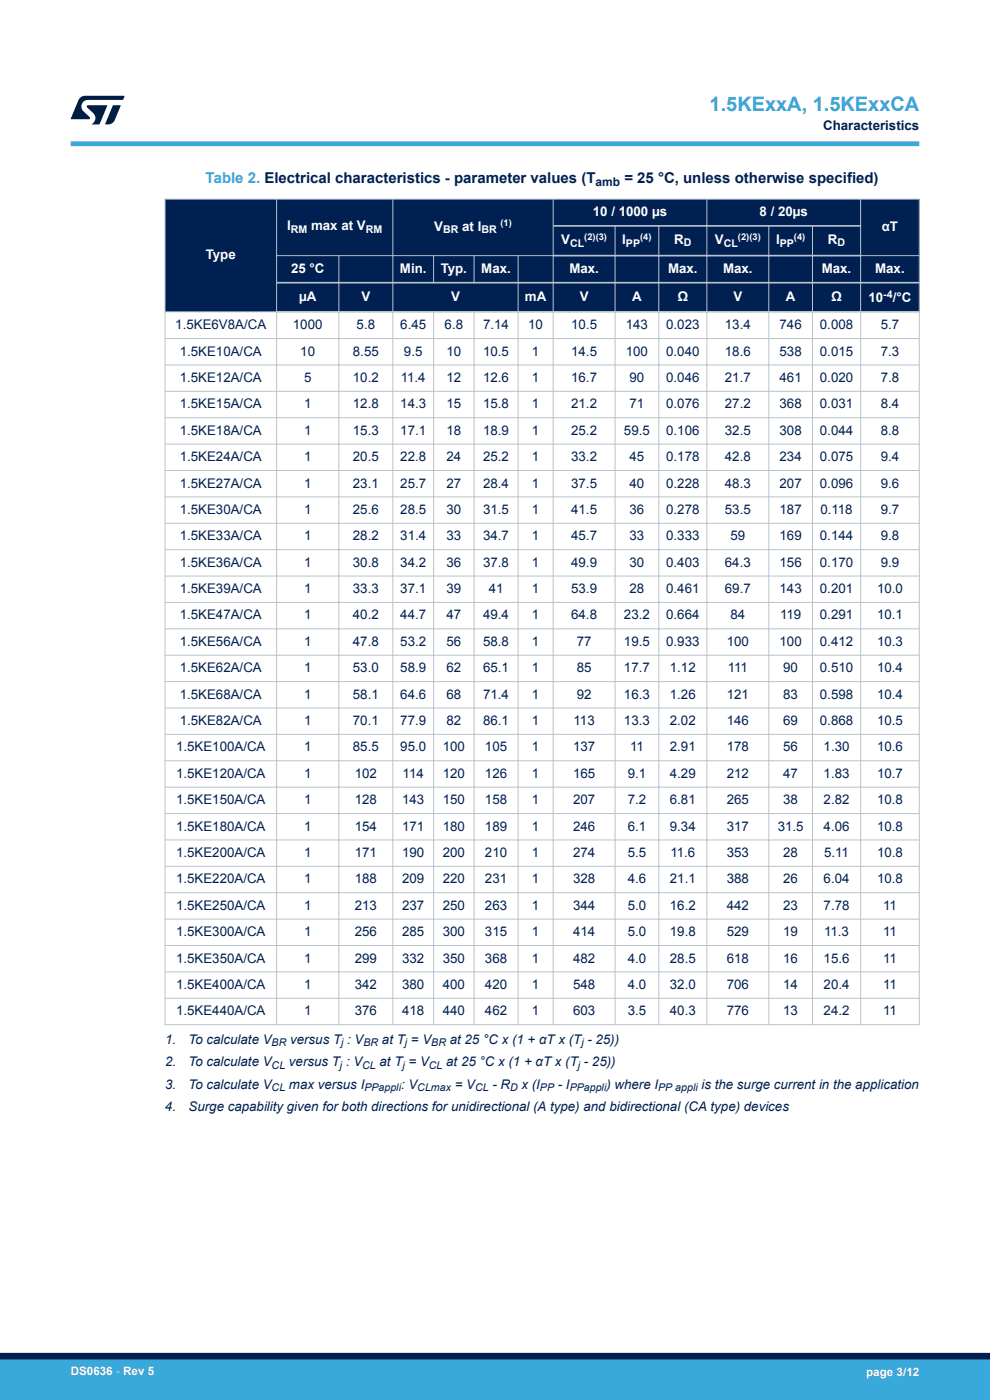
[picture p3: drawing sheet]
<svg xmlns="http://www.w3.org/2000/svg" width="210mm" height="297mm" viewBox="0 0 210 297" stroke-linecap="round" stroke-linejoin="round" font-family="sans-serif">
<g fill="#002052">
<path d="M35 42.2h160v24h-160z" fill-rule="evenodd"/>
<path d="M35 42.2h160v5.7h-160z" fill-rule="evenodd"/>
<path d="M35.1 42.4h23.5v23.6h-23.5z" fill-rule="evenodd"/>
<path d="M58.8 42.4h24.4v11.7h-24.4z" fill-rule="evenodd"/>
<path d="M83.4 42.4h33.8v11.7h-33.8z" fill-rule="evenodd"/>
<path d="M182.7 42.4h12.2v11.7h-12.2z" fill-rule="evenodd"/>
<path d="M117.4 48.1h13v6h-13z" fill-rule="evenodd"/>
<path d="M130.6 48.1h9v6h-9z" fill-rule="evenodd"/>
<path d="M139.8 48.1h10v6h-10z" fill-rule="evenodd"/>
<path d="M150.1 48.1h12.9v6h-12.9z" fill-rule="evenodd"/>
<path d="M163.2 48.1h9v6h-9z" fill-rule="evenodd"/>
<path d="M172.5 48.1h9.9v6h-9.9z" fill-rule="evenodd"/>
<path d="M58.8 54.3h13v5.5h-13z" fill-rule="evenodd"/>
<path d="M72 54.3h11.2v5.5h-11.2z" fill-rule="evenodd"/>
<path d="M83.4 54.3h8.5v5.5h-8.5z" fill-rule="evenodd"/>
<path d="M92.1 54.3h8.4v5.5h-8.4z" fill-rule="evenodd"/>
<path d="M100.7 54.3h9.1v5.5h-9.1z" fill-rule="evenodd"/>
<path d="M110 54.3h7.2v5.5h-7.2z" fill-rule="evenodd"/>
<path d="M117.4 54.4h13v5.4h-13z" fill-rule="evenodd"/>
<path d="M130.6 54.4h9v5.4h-9z" fill-rule="evenodd"/>
<path d="M139.8 54.4h10v5.4h-10z" fill-rule="evenodd"/>
<path d="M150.1 54.4h12.9v5.4h-12.9z" fill-rule="evenodd"/>
<path d="M163.2 54.4h9v5.4h-9z" fill-rule="evenodd"/>
<path d="M172.5 54.4h9.9v5.4h-9.9z" fill-rule="evenodd"/>
<path d="M182.7 54.3h12.2v5.5h-12.2z" fill-rule="evenodd"/>
<path d="M58.8 60.1h13v5.9h-13z" fill-rule="evenodd"/>
<path d="M72 60.1h11.2v5.9h-11.2z" fill-rule="evenodd"/>
<path d="M83.4 60.1h26.4v5.9h-26.4z" fill-rule="evenodd"/>
<path d="M110 60.1h7.2v5.9h-7.2z" fill-rule="evenodd"/>
<path d="M117.4 60.1h13v5.9h-13z" fill-rule="evenodd"/>
<path d="M130.6 60.1h9v5.9h-9z" fill-rule="evenodd"/>
<path d="M139.8 60.1h10v5.9h-10z" fill-rule="evenodd"/>
<path d="M150.1 60.1h12.9v5.9h-12.9z" fill-rule="evenodd"/>
<path d="M163.2 60.1h9v5.9h-9z" fill-rule="evenodd"/>
<path d="M172.5 60.1h9.9v5.9h-9.9z" fill-rule="evenodd"/>
<path d="M182.7 60.1h12.2v5.9h-12.2z" fill-rule="evenodd"/>
</g>
<g fill="none" stroke="#b9c4ca" stroke-width=".21">
<path d="M34.9 42.2h160.2M35 42.1v175.4M58.7 42.1v175.4M58.7 54.2h58.7M71.9 54.2v163.3M83.3 42.1v175.4M92 54.2v5.9M100.6 54.2v5.9M109.9 54.2v163.3M117.3 42.1v175.4M130.5 47.9v169.6M139.7 47.9v169.6"/>
<path d="M149.9 42.1v175.4M163.1 47.9v169.6M172.3 47.9v169.6M182.6 54.2h12.5M182.6 42.1v175.4M195 42.1v175.4M34.9 66.2h23.9M34.9 71.8h160.2M34.9 77.4h160.2M92 66.2v151.3M100.6 66.2v151.3M34.9 83h160.2"/>
<path d="M34.9 88.6h160.2M34.9 94.2h160.2M34.9 99.8h160.2M34.9 105.4h160.2M34.9 111h160.2M34.9 116.6h160.2M34.9 122.2h160.2M34.9 127.8h160.2M34.9 133.4h160.2M34.9 139h160.2M34.9 144.6h160.2M34.9 150.2h160.2"/>
<path d="M34.9 155.8h160.2M34.9 161.4h160.2M34.9 167h160.2M34.9 172.6h160.2M34.9 178.2h160.2M34.9 183.8h160.2M34.9 189.4h160.2M34.9 195h160.2M34.9 200.6h160.2M34.9 206.2h160.2M34.9 211.8h160.2M34.9 217.4h160.2"/>
</g>
<path d="M58.7 60h136.4M117.3 47.9h65.4M117.3 54.2h65.4M58.7 66.2h136.4" fill="none" stroke="#b9c4ca" stroke-width=".35"/>
<path d="M15 30.5h180" fill="none" stroke="#39a9dc" stroke-width="1"/>
<g fill="#001e41">
<path d="M17.1 20.7l.9-.4 8.4 .1-.3 .8h-7.4a1.4 1.4 0 0 0-1.3 .8 1.4 1.4 0 0 0 .2 1.5l1.4 1.3v.4l-4 .1 1.6-4.1z"/>
<path d="M24 22.4h1.6l-1.3 3.1a1.54 1.54 0 0 1-1.4 .9l-.6-.1z"/>
<path d="M18.5 22.4h4.2l-1.6 4h-1.7a1.48 1.48 0 0 0 .4-2.4l-1.3-1.2z"/>
</g>
<g fill="#39a9dc">
<path d="M0 288.4h210v8.6h-210z" fill-rule="evenodd"/>
<path d="M-.1 288.4h210.2v4.4h-210.2z" fill-rule="evenodd"/>
</g>
<path d="M0 287.7h210" fill="none" stroke="#002052" stroke-width="1.4"/>
<text font-size="4.2" fill="#39a9dc" x="150.5" y="23.5">1.5KExxA, 1.5KExxCA</text>
<text font-size="3.2" fill="#39a9dc" x="43.6" y="38.8">Table 2. Electrical characteristics - parameter values (T</text>
<text font-size="3.2" fill="#002052" x="132.4" y="38.8">= 25 °C, unless otherwise specified)</text>
<g font-size="2.8" fill="#002052">
<text x="174.6" y="27.5">Characteristics</text>
<text x="37.2" y="69.8">1.5KE6V8A/CA</text>
<text x="62.1" y="69.8">1000</text>
<text x="75.6" y="69.8">5.8</text>
<text x="84.9" y="69.8">6.45</text>
<text x="94.3" y="69.8">6.8</text>
<text x="102.5" y="69.8">7.14</text>
<text x="112.1" y="69.8">10</text>
<text x="121.2" y="69.8">10.5</text>
<text x="132.8" y="69.8">143</text>
<text x="141.3" y="69.8">0.023</text>
<text x="153.8" y="69.8">13.4</text>
<text x="165.4" y="69.8">746</text>
<text x="173.9" y="69.8">0.008</text>
<text x="186.8" y="69.8">5.7</text>
<text x="38.1" y="75.4">1.5KE10A/CA</text>
<text x="63.7" y="75.4">10</text>
<text x="74.9" y="75.4">8.55</text>
<text x="85.7" y="75.4">9.5</text>
<text x="94.7" y="75.4">10</text>
<text x="102.5" y="75.4">10.5</text>
<text x="112.8" y="75.4">1</text>
<text x="121.2" y="75.4">14.5</text>
<text x="132.8" y="75.4">100</text>
<text x="141.3" y="75.4">0.040</text>
<text x="153.8" y="75.4">18.6</text>
<text x="165.4" y="75.4">538</text>
<text x="173.9" y="75.4">0.015</text>
<text x="186.8" y="75.4">7.3</text>
<text x="38.1" y="81">1.5KE12A/CA</text>
<text x="64.5" y="81">5</text>
<text x="74.9" y="81">10.2</text>
<text x="85" y="81">11.4</text>
<text x="94.7" y="81">12</text>
<text x="102.5" y="81">12.6</text>
<text x="112.8" y="81">1</text>
<text x="121.2" y="81">16.7</text>
<text x="133.5" y="81">90</text>
<text x="141.3" y="81">0.046</text>
<text x="153.8" y="81">21.7</text>
<text x="165.4" y="81">461</text>
<text x="173.9" y="81">0.020</text>
<text x="186.8" y="81">7.8</text>
<text x="38.1" y="86.6">1.5KE15A/CA</text>
<text x="64.5" y="86.6">1</text>
<text x="74.9" y="86.6">12.8</text>
<text x="84.9" y="86.6">14.3</text>
<text x="94.7" y="86.6">15</text>
<text x="102.5" y="86.6">15.8</text>
<text x="112.8" y="86.6">1</text>
<text x="121.2" y="86.6">21.2</text>
<text x="133.5" y="86.6">71</text>
<text x="141.3" y="86.6">0.076</text>
<text x="153.8" y="86.6">27.2</text>
<text x="165.4" y="86.6">368</text>
<text x="173.9" y="86.6">0.031</text>
<text x="186.8" y="86.6">8.4</text>
<text x="38.1" y="92.2">1.5KE18A/CA</text>
<text x="64.5" y="92.2">1</text>
<text x="74.9" y="92.2">15.3</text>
<text x="84.9" y="92.2">17.1</text>
<text x="94.7" y="92.2">18</text>
<text x="102.5" y="92.2">18.9</text>
<text x="112.8" y="92.2">1</text>
<text x="121.2" y="92.2">25.2</text>
<text x="132.4" y="92.2">59.5</text>
<text x="141.3" y="92.2">0.106</text>
<text x="153.8" y="92.2">32.5</text>
<text x="165.4" y="92.2">308</text>
<text x="173.9" y="92.2">0.044</text>
<text x="186.8" y="92.2">8.8</text>
<text x="38.1" y="97.8">1.5KE24A/CA</text>
<text x="64.5" y="97.8">1</text>
<text x="74.9" y="97.8">20.5</text>
<text x="84.9" y="97.8">22.8</text>
<text x="94.7" y="97.8">24</text>
<text x="102.5" y="97.8">25.2</text>
<text x="112.8" y="97.8">1</text>
<text x="121.2" y="97.8">33.2</text>
<text x="133.5" y="97.8">45</text>
<text x="141.3" y="97.8">0.178</text>
<text x="153.8" y="97.8">42.8</text>
<text x="165.4" y="97.8">234</text>
<text x="173.9" y="97.8">0.075</text>
<text x="186.8" y="97.8">9.4</text>
<text x="38.1" y="103.4">1.5KE27A/CA</text>
<text x="64.5" y="103.4">1</text>
<text x="74.9" y="103.4">23.1</text>
<text x="84.9" y="103.4">25.7</text>
<text x="94.7" y="103.4">27</text>
<text x="102.5" y="103.4">28.4</text>
<text x="112.8" y="103.4">1</text>
<text x="121.2" y="103.4">37.5</text>
<text x="133.5" y="103.4">40</text>
<text x="141.3" y="103.4">0.228</text>
<text x="153.8" y="103.4">48.3</text>
<text x="165.4" y="103.4">207</text>
<text x="173.9" y="103.4">0.096</text>
<text x="186.8" y="103.4">9.6</text>
<text x="38.1" y="109">1.5KE30A/CA</text>
<text x="64.5" y="109">1</text>
<text x="74.9" y="109">25.6</text>
<text x="84.9" y="109">28.5</text>
<text x="94.7" y="109">30</text>
<text x="102.5" y="109">31.5</text>
<text x="112.8" y="109">1</text>
<text x="121.2" y="109">41.5</text>
<text x="133.5" y="109">36</text>
<text x="141.3" y="109">0.278</text>
<text x="153.8" y="109">53.5</text>
<text x="165.4" y="109">187</text>
<text x="174" y="109">0.118</text>
<text x="186.8" y="109">9.7</text>
<text x="38.1" y="114.6">1.5KE33A/CA</text>
<text x="64.5" y="114.6">1</text>
<text x="74.9" y="114.6">28.2</text>
<text x="84.9" y="114.6">31.4</text>
<text x="94.7" y="114.6">33</text>
<text x="102.5" y="114.6">34.7</text>
<text x="112.8" y="114.6">1</text>
<text x="121.2" y="114.6">45.7</text>
<text x="133.5" y="114.6">33</text>
<text x="141.3" y="114.6">0.333</text>
<text x="154.9" y="114.6">59</text>
<text x="165.4" y="114.6">169</text>
<text x="173.9" y="114.6">0.144</text>
<text x="186.8" y="114.6">9.8</text>
<text x="38.1" y="120.2">1.5KE36A/CA</text>
<text x="38.1" y="125.8">1.5KE39A/CA</text>
<text x="64.5" y="120.2">1</text>
<text x="64.5" y="125.8">1</text>
<text x="74.9" y="120.2">30.8</text>
<text x="74.9" y="125.8">33.3</text>
<text x="84.9" y="120.2">34.2</text>
<text x="84.9" y="125.8">37.1</text>
<text x="94.7" y="120.2">36</text>
<text x="94.7" y="125.8">39</text>
<text x="102.5" y="120.2">37.8</text>
<text x="103.7" y="125.8">41</text>
<text x="112.8" y="120.2">1</text>
<text x="112.8" y="125.8">1</text>
<text x="121.2" y="120.2">49.9</text>
<text x="121.2" y="125.8">53.9</text>
<text x="133.5" y="120.2">30</text>
<text x="133.5" y="125.8">28</text>
<text x="141.3" y="120.2">0.403</text>
<text x="141.3" y="125.8">0.461</text>
<text x="153.8" y="120.2">64.3</text>
<text x="153.8" y="125.8">69.7</text>
<text x="165.4" y="120.2">156</text>
<text x="165.4" y="125.8">143</text>
<text x="173.9" y="120.2">0.170</text>
<text x="173.9" y="125.8">0.201</text>
<text x="186" y="125.8">10.0</text>
<text x="186.8" y="120.2">9.9</text>
<text x="38.1" y="131.4">1.5KE47A/CA</text>
<text x="64.5" y="131.4">1</text>
<text x="74.9" y="131.4">40.2</text>
<text x="84.9" y="131.4">44.7</text>
<text x="94.7" y="131.4">47</text>
<text x="102.5" y="131.4">49.4</text>
<text x="112.8" y="131.4">1</text>
<text x="121.2" y="131.4">64.8</text>
<text x="132.4" y="131.4">23.2</text>
<text x="141.3" y="131.4">0.664</text>
<text x="154.9" y="131.4">84</text>
<text x="165.5" y="131.4">119</text>
<text x="173.9" y="131.4">0.291</text>
<text x="186" y="131.4">10.1</text>
<text x="38.1" y="137">1.5KE56A/CA</text>
<text x="64.5" y="137">1</text>
<text x="74.9" y="137">47.8</text>
<text x="84.9" y="137">53.2</text>
<text x="94.7" y="137">56</text>
<text x="102.5" y="137">58.8</text>
<text x="112.8" y="137">1</text>
<text x="122.3" y="137">77</text>
<text x="132.4" y="137">19.5</text>
<text x="141.3" y="137">0.933</text>
<text x="154.2" y="137">100</text>
<text x="165.4" y="137">100</text>
<text x="173.9" y="137">0.412</text>
<text x="186" y="137">10.3</text>
<text x="38.1" y="142.6">1.5KE62A/CA</text>
<text x="64.5" y="142.6">1</text>
<text x="74.9" y="142.6">53.0</text>
<text x="84.9" y="142.6">58.9</text>
<text x="94.7" y="142.6">62</text>
<text x="102.5" y="142.6">65.1</text>
<text x="112.8" y="142.6">1</text>
<text x="122.3" y="142.6">85</text>
<text x="132.4" y="142.6">17.7</text>
<text x="142.1" y="142.6">1.12</text>
<text x="154.4" y="142.6">111</text>
<text x="166.1" y="142.6">90</text>
<text x="173.9" y="142.6">0.510</text>
<text x="186" y="142.6">10.4</text>
<text x="38.1" y="148.2">1.5KE68A/CA</text>
<text x="64.5" y="148.2">1</text>
<text x="74.9" y="148.2">58.1</text>
<text x="84.9" y="148.2">64.6</text>
<text x="94.7" y="148.2">68</text>
<text x="102.5" y="148.2">71.4</text>
<text x="112.8" y="148.2">1</text>
<text x="122.3" y="148.2">92</text>
<text x="132.4" y="148.2">16.3</text>
<text x="142.1" y="148.2">1.26</text>
<text x="154.2" y="148.2">121</text>
<text x="166.1" y="148.2">83</text>
<text x="173.9" y="148.2">0.598</text>
<text x="186" y="148.2">10.4</text>
<text x="38.1" y="153.8">1.5KE82A/CA</text>
<text x="64.5" y="153.8">1</text>
<text x="74.9" y="153.8">70.1</text>
<text x="84.9" y="153.8">77.9</text>
<text x="94.7" y="153.8">82</text>
<text x="102.5" y="153.8">86.1</text>
<text x="112.8" y="153.8">1</text>
<text x="121.7" y="153.8">113</text>
<text x="132.4" y="153.8">13.3</text>
<text x="142.1" y="153.8">2.02</text>
<text x="154.2" y="153.8">146</text>
<text x="166.1" y="153.8">69</text>
<text x="173.9" y="153.8">0.868</text>
<text x="186" y="153.8">10.5</text>
<text x="37.3" y="159.4">1.5KE100A/CA</text>
<text x="64.5" y="159.4">1</text>
<text x="74.9" y="159.4">85.5</text>
<text x="84.9" y="159.4">95.0</text>
<text x="93.9" y="159.4">100</text>
<text x="102.9" y="159.4">105</text>
<text x="112.8" y="159.4">1</text>
<text x="121.6" y="159.4">137</text>
<text x="133.6" y="159.4">11</text>
<text x="142.1" y="159.4">2.91</text>
<text x="154.2" y="159.4">178</text>
<text x="166.1" y="159.4">56</text>
<text x="174.7" y="159.4">1.30</text>
<text x="186" y="159.4">10.6</text>
<text x="37.3" y="165">1.5KE120A/CA</text>
<text x="64.5" y="165">1</text>
<text x="75.3" y="165">102</text>
<text x="85.4" y="165">114</text>
<text x="93.9" y="165">120</text>
<text x="102.9" y="165">126</text>
<text x="112.8" y="165">1</text>
<text x="121.6" y="165">165</text>
<text x="133.1" y="165">9.1</text>
<text x="142.1" y="165">4.29</text>
<text x="154.2" y="165">212</text>
<text x="166.1" y="165">47</text>
<text x="174.7" y="165">1.83</text>
<text x="186" y="165">10.7</text>
<text x="37.3" y="170.6">1.5KE150A/CA</text>
<text x="64.5" y="170.6">1</text>
<text x="75.3" y="170.6">128</text>
<text x="85.3" y="170.6">143</text>
<text x="93.9" y="170.6">150</text>
<text x="102.9" y="170.6">158</text>
<text x="112.8" y="170.6">1</text>
<text x="121.6" y="170.6">207</text>
<text x="133.1" y="170.6">7.2</text>
<text x="142.1" y="170.6">6.81</text>
<text x="154.2" y="170.6">265</text>
<text x="166.1" y="170.6">38</text>
<text x="174.7" y="170.6">2.82</text>
<text x="186" y="170.6">10.8</text>
<text x="37.3" y="176.2">1.5KE180A/CA</text>
<text x="64.5" y="176.2">1</text>
<text x="75.3" y="176.2">154</text>
<text x="85.3" y="176.2">171</text>
<text x="93.9" y="176.2">180</text>
<text x="102.9" y="176.2">189</text>
<text x="112.8" y="176.2">1</text>
<text x="121.6" y="176.2">246</text>
<text x="133.1" y="176.2">6.1</text>
<text x="142.1" y="176.2">9.34</text>
<text x="154.2" y="176.2">317</text>
<text x="165" y="176.2">31.5</text>
<text x="174.7" y="176.2">4.06</text>
<text x="186" y="176.2">10.8</text>
<text x="37.3" y="181.8">1.5KE200A/CA</text>
<text x="64.5" y="181.8">1</text>
<text x="75.3" y="181.8">171</text>
<text x="85.3" y="181.8">190</text>
<text x="93.9" y="181.8">200</text>
<text x="102.9" y="181.8">210</text>
<text x="112.8" y="181.8">1</text>
<text x="121.6" y="181.8">274</text>
<text x="133.1" y="181.8">5.5</text>
<text x="142.2" y="181.8">11.6</text>
<text x="154.2" y="181.8">353</text>
<text x="166.1" y="181.8">28</text>
<text x="174.8" y="181.8">5.11</text>
<text x="186" y="181.8">10.8</text>
<text x="37.3" y="187.4">1.5KE220A/CA</text>
<text x="64.5" y="187.4">1</text>
<text x="75.3" y="187.4">188</text>
<text x="85.3" y="187.4">209</text>
<text x="93.9" y="187.4">220</text>
<text x="102.9" y="187.4">231</text>
<text x="112.8" y="187.4">1</text>
<text x="121.6" y="187.4">328</text>
<text x="133.1" y="187.4">4.6</text>
<text x="142.1" y="187.4">21.1</text>
<text x="154.2" y="187.4">388</text>
<text x="166.1" y="187.4">26</text>
<text x="174.7" y="187.4">6.04</text>
<text x="186" y="187.4">10.8</text>
<text x="37.3" y="193">1.5KE250A/CA</text>
<text x="64.5" y="193">1</text>
<text x="75.3" y="193">213</text>
<text x="85.3" y="193">237</text>
<text x="93.9" y="193">250</text>
<text x="102.9" y="193">263</text>
<text x="112.8" y="193">1</text>
<text x="121.6" y="193">344</text>
<text x="133.1" y="193">5.0</text>
<text x="142.1" y="193">16.2</text>
<text x="154.2" y="193">442</text>
<text x="166.1" y="193">23</text>
<text x="174.7" y="193">7.78</text>
<text x="187.3" y="193">11</text>
<text x="37.3" y="198.6">1.5KE300A/CA</text>
<text x="64.5" y="198.6">1</text>
<text x="75.3" y="198.6">256</text>
<text x="85.3" y="198.6">285</text>
<text x="93.9" y="198.6">300</text>
<text x="102.9" y="198.6">315</text>
<text x="112.8" y="198.6">1</text>
<text x="121.6" y="198.6">414</text>
<text x="133.1" y="198.6">5.0</text>
<text x="142.1" y="198.6">19.8</text>
<text x="154.2" y="198.6">529</text>
<text x="166.1" y="198.6">19</text>
<text x="174.8" y="198.6">11.3</text>
<text x="187.3" y="198.6">11</text>
<text x="37.3" y="204.2">1.5KE350A/CA</text>
<text x="37.3" y="209.8">1.5KE400A/CA</text>
<text x="64.5" y="204.2">1</text>
<text x="64.5" y="209.8">1</text>
<text x="75.3" y="204.2">299</text>
<text x="75.3" y="209.8">342</text>
<text x="85.3" y="204.2">332</text>
<text x="85.3" y="209.8">380</text>
<text x="93.9" y="204.2">350</text>
<text x="93.9" y="209.8">400</text>
<text x="102.9" y="204.2">368</text>
<text x="102.9" y="209.8">420</text>
<text x="112.8" y="204.2">1</text>
<text x="112.8" y="209.8">1</text>
<text x="121.6" y="204.2">482</text>
<text x="121.6" y="209.8">548</text>
<text x="133.1" y="204.2">4.0</text>
<text x="133.1" y="209.8">4.0</text>
<text x="142.1" y="204.2">28.5</text>
<text x="142.1" y="209.8">32.0</text>
<text x="154.2" y="204.2">618</text>
<text x="154.2" y="209.8">706</text>
<text x="166.1" y="204.2">16</text>
<text x="166.1" y="209.8">14</text>
<text x="174.7" y="204.2">15.6</text>
<text x="174.7" y="209.8">20.4</text>
<text x="187.3" y="204.2">11</text>
<text x="187.3" y="209.8">11</text>
<text x="37.3" y="215.4">1.5KE440A/CA</text>
<text x="64.5" y="215.4">1</text>
<text x="75.3" y="215.4">376</text>
<text x="85.3" y="215.4">418</text>
<text x="93.9" y="215.4">440</text>
<text x="102.9" y="215.4">462</text>
<text x="112.8" y="215.4">1</text>
<text x="121.6" y="215.4">603</text>
<text x="133.1" y="215.4">3.5</text>
<text x="142.1" y="215.4">40.3</text>
<text x="154.2" y="215.4">776</text>
<text x="166.1" y="215.4">13</text>
<text x="174.7" y="215.4">24.2</text>
<text x="187.3" y="215.4">11</text>
<text x="35" y="221.4">1.</text>
<text x="40" y="221.4">To calculate V</text>
<text x="61.5" y="221.4">versus T : V</text>
<text x="81" y="221.4">at T = V</text>
<text x="95.4" y="221.4">at 25 °C x (1 + αT x (T - 25))</text>
<text x="35" y="226.2">2.</text>
<text x="40" y="226.2">To calculate V</text>
<text x="61.3" y="226.2">versus T : V</text>
<text x="80.5" y="226.2">at T = V</text>
<text x="94.7" y="226.2">at 25 °C x (1 + αT x (T - 25))</text>
<text x="35" y="231">3.</text>
<text x="40" y="231">To calculate V</text>
<text x="61.3" y="231">max versus I</text>
<text x="85.1" y="231">: V</text>
<text x="96.5" y="231">= V</text>
<text x="104.4" y="231">- R</text>
<text x="110.6" y="231">x (I</text>
<text x="118.3" y="231">- I</text>
<text x="128.6" y="231">) where I</text>
<text x="148.8" y="231">is the surge current in the application</text>
<text x="35" y="235.8">4.</text>
<text x="40" y="235.8">Surge capability given for both directions for unidirectional (A type) and bidirectional (CA type) devices</text>
</g>
<g font-size="2.8" fill="#fff">
<text x="125.8" y="45.9">10 / 1000 µs</text>
<text x="161.1" y="45.9">8 / 20µs</text>
<text x="60.9" y="48.9">I</text>
<text x="66" y="48.9">max at V</text>
<text x="92.1" y="49">V</text>
<text x="98" y="49">at I</text>
<text x="119" y="51.8">V</text>
<text x="132" y="51.8">I</text>
<text x="143" y="51.7">R</text>
<text x="151.7" y="51.8">V</text>
<text x="164.6" y="51.8">I</text>
<text x="175.6" y="51.7">R</text>
<text x="187" y="49.1">αT</text>
<text x="43.6" y="55">Type</text>
<text x="61.7" y="57.9">25 °C</text>
<text x="84.8" y="57.9">Min.</text>
<text x="93.5" y="57.9">Typ.</text>
<text x="102.1" y="57.9">Max.</text>
<text x="120.8" y="57.9">Max.</text>
<text x="141.7" y="57.9">Max.</text>
<text x="153.4" y="57.9">Max.</text>
<text x="174.3" y="57.9">Max.</text>
<text x="185.6" y="57.9">Max.</text>
<text x="63.4" y="63.9">µA</text>
<text x="76.7" y="63.9">V</text>
<text x="95.7" y="63.9">V</text>
<text x="111.3" y="63.9">mA</text>
<text x="123" y="63.9">V</text>
<text x="134.1" y="63.9">A</text>
<text x="143.8" y="63.9">Ω</text>
<text x="155.6" y="63.9">V</text>
<text x="166.7" y="63.9">A</text>
<text x="176.4" y="63.9">Ω</text>
<text x="184.2" y="64.1">10</text>
<text x="189.4" y="64.1">/°C</text>
</g>
<text font-size="2.5" fill="#002052" x="126.3" y="39.5">amb</text>
<g font-size="2.5" fill="#fff">
<text x="15" y="291.6">DS0636 - Rev 5</text>
<text x="183.7" y="291.9">page 3/12</text>
</g>
<g font-size="2.3" fill="#fff">
<text x="61.7" y="49.4">RM</text>
<text x="77.6" y="49.4">RM</text>
<text x="94" y="49.5">BR</text>
<text x="102.1" y="49.5">BR</text>
<text x="120.9" y="52.4">CL</text>
<text x="132.8" y="52.4">PP</text>
<text x="145" y="52.3">D</text>
<text x="153.5" y="52.4">CL</text>
<text x="165.4" y="52.4">PP</text>
<text x="177.7" y="52.3">D</text>
<text x="187.4" y="63.2">-4</text>
</g>
<g font-size="2.3" fill="#002052">
<text x="57.6" y="222">BR</text>
<text x="72.4" y="222">j</text>
<text x="77.1" y="222">BR</text>
<text x="85.9" y="222">j</text>
<text x="91.5" y="222">BR</text>
<text x="123.3" y="222">j</text>
<text x="57.6" y="226.8">CL</text>
<text x="72.1" y="226.8">j</text>
<text x="76.9" y="226.8">CL</text>
<text x="85.4" y="226.8">j</text>
<text x="91" y="226.8">CL</text>
<text x="122.6" y="226.8">j</text>
<text x="57.6" y="231.5">CL</text>
<text x="77.3" y="231.5">PPappli</text>
<text x="88.5" y="231.5">CLmax</text>
<text x="100.8" y="231.5">CL</text>
<text x="108.2" y="231.5">D</text>
<text x="114.5" y="231.5">PP</text>
<text x="120.8" y="231.5">PPappli</text>
<text x="139.6" y="231.5">PP appli</text>
</g>
<g font-size="2" fill="#fff">
<text x="106.2" y="48">(1)</text>
<text x="123.9" y="50.8">(2)(3)</text>
<text x="135.8" y="50.8">(4)</text>
<text x="156.5" y="50.8">(2)(3)</text>
<text x="168.4" y="50.8">(4)</text>
</g>
</svg>
